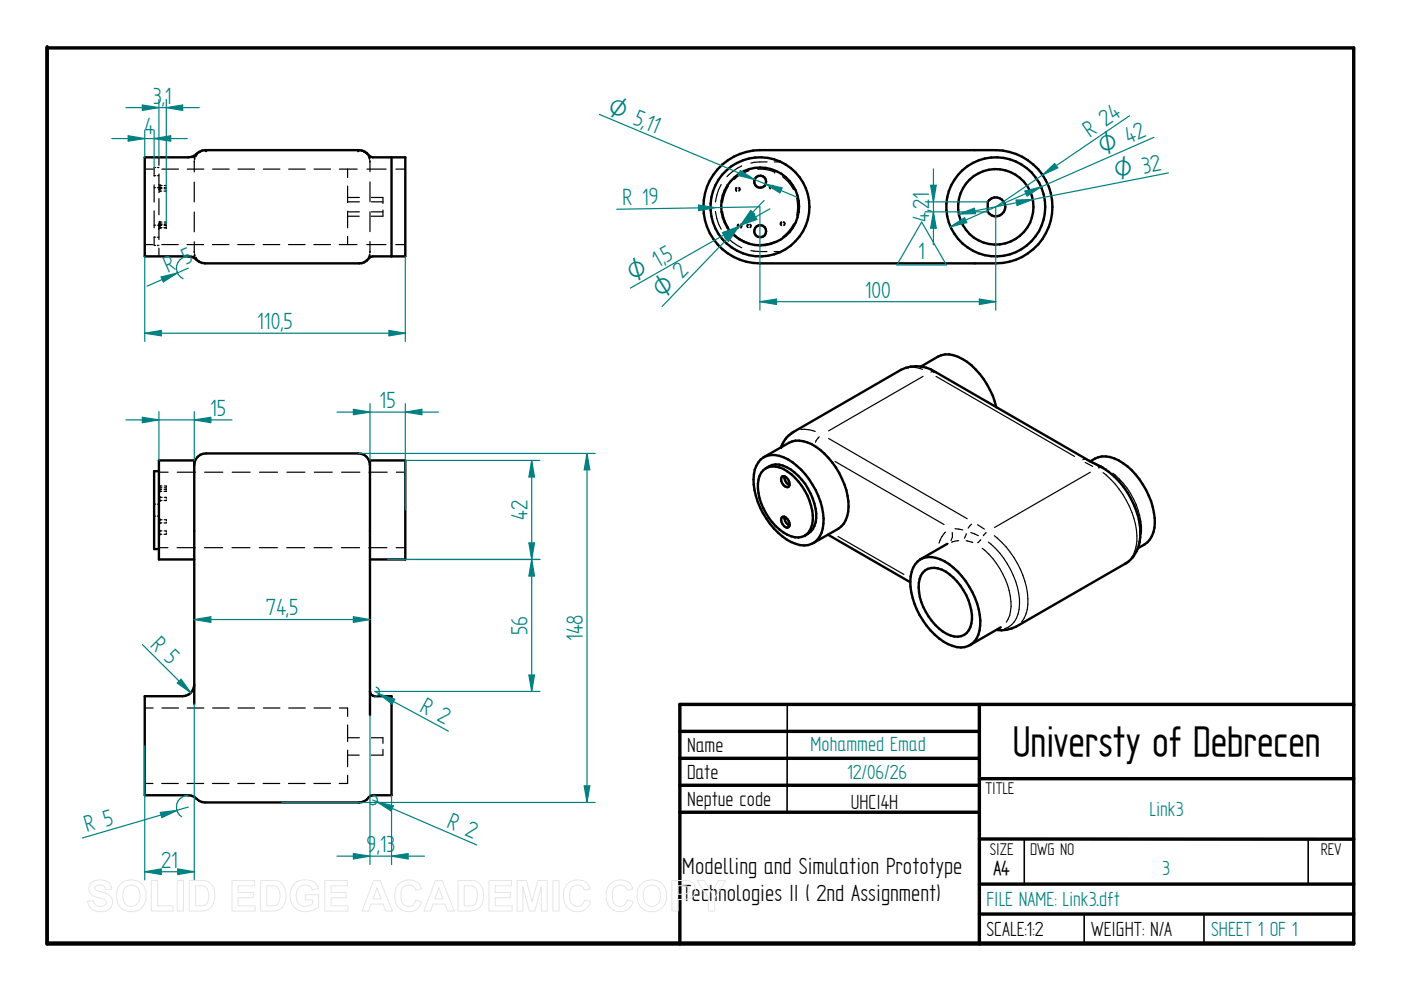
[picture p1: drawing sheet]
<svg xmlns="http://www.w3.org/2000/svg" width="297mm" height="210mm" viewBox="0 0 297 210" stroke-linecap="round" stroke-linejoin="round" font-family="sans-serif">
<path d="M10 9.9v190.3h277v-190h-277M144.1 155.1h63.5M207.6 149.4v50.8M287 149.4h-142.9v50.8M144.1 160.8h63.5M144.1 166.5h63.5M144.1 172.2h63.5M207.6 165.1h79.4M207.6 177.9h79.4M10 199.9h277M207.6 187.5h79.4M207.6 193.8h79.4" fill="none" stroke="#000" stroke-width=".72"/>
<path d="M166.9 149.4v22.8M217.2 178.1v9.4M277.4 178.1v9.4M229.9 193.8v6.4M255.3 193.8v6.4" fill="none" stroke="#000" stroke-width=".34"/>
<g fill="none" stroke="#000" stroke-width=".51">
<path d="M30.7 33.4h9.2a3.2 3.2 0 0 0 2.3-1.2l1.3-.4h32.7a2.49 2.49 0 0 1 2 1.1l.8 .5h6.9v21h-6.9l-.4 .1a3.2 3.2 0 0 1-2.4 1.3h-32.7a3.2 3.2 0 0 1-2.3-1.1l-1.3-.3h-9.2zM83 33.4v21M152.1 35.9a12.2 12.2 0 0 1 9-4.1h50a12 12 0 0 1 12 12 12 12 0 0 1-12 12h-50a12 12 0 0 1-10.9-7 12 12 0 0 1 1.9-12.9zM209.8 42.4a2.01 2.01 0 0 1 2.9 .2 2.01 2.01 0 0 1-.4 2.9 2.01 2.01 0 0 1-2.9-.6v-2.1zM195.2 77.7l3.7-2.1a5.1 5.1 0 0 1 5.1 .5 16.4 16.4 0 0 1 7.2 10.3M33.7 99.9h-1v16.5h1M78.4 98.6a2.46 2.46 0 0 0-2.5-2.5h-32.2a2.46 2.46 0 0 0-2.5 2.5M161.3 97.4a4.4 4.4 0 0 1 4.8-.5 16 16 0 0 1 8.5 13 5.4 5.4 0 0 1-2.5 5.4 5.6 5.6 0 0 1-5.3-.9 16 16 0 0 1-7-13.8 5.4 5.4 0 0 1 1.5-3.2zM161.9 96.9l5.4-3a5.5 5.5 0 0 1 5.7 .8 16.5 16.5 0 0 1 6.9 12.7 5.3 5.3 0 0 1-2.1 4.7l-5.4 3M162.4 99.3a4.4 4.4 0 0 1 4.5 .6 12.2 12.2 0 0 1 5.3 11.2 3.7 3.7 0 0 1-1.6 2.5M162.4 99.3a4.3 4.3 0 0 0-1.7 4.2 12.3 12.3 0 0 0 7.1 10.2 3.4 3.4 0 0 0 2.8-.1M162.4 99.3a3.8 3.8 0 0 1 4.4-.2 12.8 12.8 0 0 1 6.3 10.8 4 4 0 0 1-2.5 3.7"/>
<path d="M165.6 94.7a5.9 5.9 0 0 1 2.7-3.1l22.7-13.2a7.3 7.3 0 0 1 7.3 .5l32.4 18.7 3.1 1.6M165.6 94.8v.1M231.1 97.8a5.5 5.5 0 0 1 7 .4 16.1 16.1 0 0 1 6.7 13.7 5.2 5.2 0 0 1-3.5 4.3M233.8 99.2a17.3 17.3 0 0 1 8 13.8 7.2 7.2 0 0 1-3.3 6.5M41.2 118.6h-7.5v-21h7.5v51.7M78.4 118.6h7.5v-21h-7.5v54M165.8 109.7l.2-.1a1.63 1.63 0 0 1 1.3 2l-.2 .2a1.47 1.47 0 0 1-1.5-1.9zM165.9 101a1.55 1.55 0 0 1 1.4 2.2 1.28 1.28 0 0 1-1.7-1.2v-.4zM166.3 109.6a1.84 1.84 0 0 0 1.1 1.8M166.3 101a1.83 1.83 0 0 0 1.1 1.8M175.6 113.4l17.4 10M194.6 119a4.3 4.3 0 0 1 4.7-.4 16 16 0 0 1 8.6 13 5.4 5.4 0 0 1-2.6 5.3 5.6 5.6 0 0 1-5.2-.8 16 16 0 0 1-7-13.9 5.1 5.1 0 0 1 1.5-3.2z"/>
<path d="M200.8 115.3l-5.6 3.3M238.6 119.5l-23.1 13.3a7.1 7.1 0 0 1-4.2 .8M195.7 121.4a3.3 3.3 0 0 1 4-.6 12.3 12.3 0 0 1 6.4 10.5 3.5 3.5 0 0 1-3 3.7 8.1 8.1 0 0 1-6.2-4.3 10.2 10.2 0 0 1-1.9-7.9zM212.2 133l-6.5 3.8M41.2 145.1a2.46 2.46 0 0 1-2.5 2.5h-8v21h9.2l1.3 .4 1 .8 1.3 .3h32.7a2.49 2.49 0 0 0 2-1.1l.8-.4h4v-21h-3.5a1.01 1.01 0 0 1-1.1-1"/>
<circle cx="161.2" cy="38.5" r="1.27"/>
<circle cx="161.1" cy="43.8" r="10.5"/>
<circle cx="161.2" cy="49" r="1.27"/>
<circle cx="161.2" cy="43.8" r="8.2"/>
<circle cx="211.1" cy="43.8" r="8"/>
<circle cx="211.1" cy="43.9" r="10.5"/>
</g>
<g fill="none" stroke="#000" stroke-width=".25">
<path d="M30.7 35.9h1.8M32.7 39.2v3.6M32.7 37.3h.3M32.7 39.8h.3M33 35.5h-.3v1.8M33.4 39.8h.3M33.4 37.3h.3M33.4 35.5h.3M33.7 33.4v1.7M33.7 36.9v3.4M33.7 39.2h.1M33.7 39.6h.1"/>
<path d="M33.9 39.8h.4M33.9 39.6v.5M33.9 39.6h.1M33.9 39.3h.5M33.9 39.2v.3M33.9 39.2h.1M34.3 35.9h3.5M34.8 39.3h.5v.2M34.8 39.8h.5M35.3 39.8v.3M39.7 35.9h3.5M39.9 33.4h.4"/>
<path d="M40.8 33.4h.4v.3M41.2 38.6v4.2M41.2 34.1v2.3M41.2 34.2v.1M41.4 33.5l-.1 .4M41.6 33l-.1 .2M41.6 33h.1M41.9 32.7l-.3 .3M42.5 32.2l-.3 .2M42.8 32l-.3 .2M42.9 32l-.4 .2M43.3 31.9l.4-.1-.4 .1"/>
<path d="M45.1 35.9h3.5M50.5 35.9h3.5M55.8 35.9h3.5M61.2 35.9h3.5M66.6 35.9h3.5M72 35.9h3.7M73.7 35.9v1.7M73.7 39.5v3.5M75.9 31.8l.5 .1M77 32.1l.6 .4M77.6 32.5l.2 .1M77.6 32.5l.2 .2"/>
<path d="M77.8 35.9h4.1M78.1 33.1l.2 .5M78.3 33.6h.1M78.3 33.6l.1 .2M78.4 34.1v.2M78.4 34v2.4M78.4 38.6v4.2M78.7 33.4h-.3v.3M78.9 33.4h.1M83.9 35.9h2M152.9 39.1a11 11 0 0 0-1.2 3.7M154.4 39.5a7.7 7.7 0 0 0-1.2 3.4"/>
<path d="M156.1 39.8h.1M156.1 39.8a.53 .53 0 0 0 .1 .8M156.2 39.8h.1M156.2 39.8l-.1 .5 .1 .2M156.7 39.7l.2 .4-.2 .4M156.7 39.9h.1M156.7 39.9l.1 .2-.2 .3M157.3 35.2a9.3 9.3 0 0 0-3.2 2.3M158.8 36.2a8.1 8.1 0 0 0-3.1 1.9M160.7 35.9a8.1 8.1 0 0 1 3.6 .6M162.6 34.3l-2.7 .1-.7 .2M163.3 39.3l-.2 .4 .2 .3"/>
<path d="M163.4 39.4h.1M163.4 39.4l-.2 .4 .2 .2M163.7 39.4l.2 .3-.2 .2M163.7 39.3l.3 .4-.2 .3M164.2 34.3h1.4M164.3 36.5h.1M165.9 37.5a7.3 7.3 0 0 1 2.3 2.7M30.7 51.9h1.7M32.7 44.7v3.6M32.7 50.2v1.8h.3M32.7 47.8h.3M32.7 50.3h.3"/>
<path d="M33.4 50.3h.3M33.4 52h.3M33.4 47.8h.3M33.7 48.4h.1M33.7 47.9h.1M33.7 42.1v3.5M33.7 47.4v3.4M33.7 52.6v1.8M33.7 47.5h.1M33.7 40.1h.1M33.7 48.3h.1M33.7 40.6h.1"/>
<path d="M33.7 47.4h.1M33.7 46.9h.1M33.8 47.9h.1M33.9 48.3h.1M33.9 47.5h.5M33.9 47.1h.4M33.9 47.6l-.1 .8M33.9 40.3l-.1 .3M33.9 46.9v.3M33.9 40.5h.4M33.9 48.3h.4M33.9 47.8h.4"/>
<path d="M33.9 46.9h.1M33.9 40h.4M33.9 47.5v.2M33.9 47.5h.1M34.3 51.9h3.5M34.8 40h.5M34.8 48.3h.5M34.8 47.8h.5M34.8 47.1h.5v.2M34.8 47.5h.5v.4M35.3 48.3h.1M35.3 40.3v.2h-.5"/>
<path d="M35.3 48.1v.2M39.7 51.9h3.5M39.9 54.4h.4M41.2 45v4.1M41.2 51.3v2.4M41.2 53.3v.3M41.2 54.1v.3h-.4M41.3 53.8l.1 .5M41.5 54.5l.4 .5M41.6 54.7h.1M42.2 55.3l.7 .4M43.3 55.8h.4"/>
<path d="M45 51.9h3.6M50.4 51.9h3.5M55.8 51.9h3.5M61.2 51.9h3.5M66.5 51.9h3.6M71.9 51.9h3.8M73.7 44.8v3.5M73.7 50.1v1.8M73.7 45.8h2.5M73.7 44.9h2.5M73.7 42.8h2.5M73.7 41.9h2.5"/>
<path d="M76.5 55.8h-.6M77.8 55l-.8 .6M77.8 51.9h4M78.4 53.9l-.3 .7M78.4 44.9v4.2M78.4 51.2v2.4M78.4 54v.4h.2M78.4 53.3v.3M78.7 44.9h2.5M78.7 42.8h2.5M78.7 41.9h2.5v1.2M78.8 54.4h.2"/>
<path d="M81.2 44.5v1.3h-2.5M83.9 51.9h2M151.7 44.8a10.5 10.5 0 0 0 1.2 3.8M153.2 44.8a7.6 7.6 0 0 0 1.3 3.4M154.1 50.2a9.3 9.3 0 0 0 3.2 2.3M155.7 49.7a8.3 8.3 0 0 0 3.1 1.8M156.5 47.5l-.2 .5 .3 .3M156.5 47.5h.1M156.6 47.6l-.1 .2 .1 .4M157.1 47.6h.1M157.1 47.5l.2 .4-.2 .4M157.1 47.7v.4"/>
<path d="M157.1 48.1h.1M158.5 47.5l-.1 .4 .2 .4M158.6 47.6l-.1 .2 .1 .4M158.6 47.6h.1M159 47.6l.2 .3-.2 .3M159 47.5l.3 .4-.3 .4M159.2 53.1l3.4 .2M164.1 53.3h1.5M164.3 51.2a7.1 7.1 0 0 1-3.6 .6M164.3 51.2h.1M165.6 47.1l-.2 .5 .3 .2M165.6 47.1h.1"/>
<path d="M165.7 47.1l-.1 .2 .1 .5M165.7 47.1h.1M166.1 47.1l.2 .3-.1 .3M166.2 47l.3 .4-.3 .4M168.3 47.5a8.2 8.2 0 0 1-2.4 2.7M168.9 42a7.9 7.9 0 0 1 0 3.6M192.5 77.9h.1M192.5 77.9a6 6 0 0 1 3.1 .4M195.7 79.8l-20 11.6M197.9 78.8l-.5 .1M197.9 78.8h.1M198.5 79.8l29.3 17"/>
<path d="M169.8 91.1a6.5 6.5 0 0 1 3 .4M173.7 92.6l-.8 1.2M175.7 93l29.4 17M177 97.8l23.1 13.4M230.1 98l1.6 .9M230.2 97.4l-.6 .1M232.9 98.6l1.1 .5M233.5 99.1l-.6 .1M234.5 99.4h-.1M32.7 106.9h.3M32.7 109.4h.3M33.4 109.4h.3"/>
<path d="M33.4 106.9h.3M33.7 104.3h.1M33.7 100.1h1.9M33.7 113.4h.1M33.7 116.1h1.9M33.7 110.1h.1M33.7 105.3h.1M33.7 111h.1M33.7 106.3h.1M33.7 103.9h.1M33.7 103.3h.1M33.7 112.4h.1"/>
<path d="M33.7 102.9h.1M33.8 103.9h.1M33.9 103h.4M33.9 103.4h.4M33.9 112.6h.4M33.9 103.3h.1M33.9 103.8h.4M33.9 113.3h.4M33.9 112.4h.1M33.9 102.9h.1M33.9 102.9v.4M33.9 103.6v.5"/>
<path d="M33.9 112.4v.4M33.9 113.1l-.1 .3M33.9 110.9h.4M33.9 106.1h.4M33.9 110.2h.5M33.9 105.5h.5M33.9 110.1h.1M33.9 105.3h.1M33.9 105.3v.3M33.9 106v.3M33.9 110.1v.3M33.9 110.7v.3"/>
<path d="M34.3 104.2l-.5 .1M34.8 103.8h.5M34.8 103h.5v.3M34.8 105.5h.5v.2M34.8 110.2h.5v.2M34.8 112.6h.5v.2M34.8 103.4h.5M35.3 103.6v.3M35.3 104.1l-.5 .1M35.3 106v.1h-.5M35.3 110.7v.2h-.5M35.3 113.1v.2h-.5"/>
<path d="M37.5 116.1h3.9M37.6 100.1h3.8M43.3 116.1h3.9M43.4 100.1h3.8M49.2 116.1h3.8M49.2 100.1h3.8M55 116.1h3.8M55 100.1h3.8M60.8 116.1h3.8M60.8 100.1h3.8M66.6 116.1h3.8M66.6 100.1h3.8"/>
<path d="M72.4 116.1h3.8M72.4 100.1h3.9M78.2 116.1h3.8M78.2 100.1h3.9M84 116.1h1.9M84 100.1h1.9M177.7 113.7l13.9 8.1M200.5 112.8a5.3 5.3 0 0 0-1.4 2.3M201 115.2l-.2 .1M201.9 112.9a2.04 2.04 0 0 1-.3 1.7M202.5 112.1l1.6 .3M203.2 114.6l-1.4 .4"/>
<path d="M204.8 114.6l1.4 .4M204.9 113.2l-.4 .9M205.8 112.9l1.6 .7M206 111.1l-.7 .9M207.3 111.3l1.4 .9M207.9 114.4l-.6 .7M208.2 116.2a16.7 16.7 0 0 1 6.2 12.4 5.7 5.7 0 0 1-1 3.3M209.1 112.9l-.6 .7M209.5 114.9a17.7 17.7 0 0 1 6.7 13.2 4.9 4.9 0 0 1-3.2 5.2M210.8 113.6a18.9 18.9 0 0 1 7.1 14.5 6.7 6.7 0 0 1-1.2 3.7M231.2 100.1l-20.3 11.7M233.9 100.2a18.9 18.9 0 0 1 7.1 14.6 7.3 7.3 0 0 1-1.2 3.6"/>
<path d="M235.9 100.3a16 16 0 0 1 6.1 12.8M30.7 150.1h1.8M34.3 150.1h3.5M39.7 150.1h3.5M45.1 150.1h3.5M50.5 150.1h3.5M55.8 150.1h3.5M61.2 150.1h3.5M66.6 150.1h3.5M72 150.1h1.7v1.8M73.7 153.7v3.5M73.7 159v3.6"/>
<path d="M73.7 156.4h2.5M78.7 156.4h2.5v1.2M81.2 158.9v1.2h-2.5M30.7 166.1h1.7M34.3 166.1h3.5M39.7 166.1h3.5M45 166.1h3.6M50.4 166.1h3.5M55.8 166.1h3.5M61.2 166.1h3.5M66.5 166.1h3.6M73.7 164.4v1.7h-1.8"/>
<path d="M73.7 160.1h2.5"/>
</g>
<g fill="#000">
<circle cx="43.7" cy="31.8" r=".25"/>
<circle cx="75.9" cy="31.8" r=".25"/>
<circle cx="165.6" cy="94.7" r=".25"/>
<circle cx="230.5" cy="97.5" r=".25"/>
</g>
<path d="M30.7 54.4v18M85.9 54.4v18M82.5 70.1l3.4 .6-3.4 .5z" fill="none" stroke="#008080" stroke-width=".25"/>
<path d="M82.5 70.1l3.4 .6-3.4 .5z" fill="#008080"/>
<path d="M30.7 70.7l3.5-.6v1.1z" fill="none" stroke="#008080" stroke-width=".25"/>
<path d="M30.7 70.7l3.5-.6v1.1z" fill="#008080"/>
<path d="M161.1 43.9v21.8M211.1 43.9v21.8M30.7 70.7h55.2M207.6 63.4l3.5 .6-3.5 .6z" fill="none" stroke="#008080" stroke-width=".25"/>
<path d="M207.6 63.4l3.5 .6-3.5 .6z" fill="#008080"/>
<path d="M161.1 64l3.5-.6v1.2z" fill="none" stroke="#008080" stroke-width=".25"/>
<path d="M161.1 64l3.5-.6v1.2z" fill="#008080"/>
<path d="M221.1 37.1l2.5-2.4 .7 .9zM239.5 24.6l-28.4 19.3M161.1 64h50" fill="none" stroke="#008080" stroke-width=".25"/>
<path d="M221.1 37.1l2.5-2.4 .7 .9z" fill="#008080"/>
<path d="M244.6 29.1l-43.1 19M201.5 48.1l3-2 .5 1.1z" fill="none" stroke="#008080" stroke-width=".25"/>
<path d="M201.5 48.1l3-2 .5 1.1z" fill="#008080"/>
<path d="M217.3 40.5l3.4-.9-2.9 2z" fill="none" stroke="#008080" stroke-width=".25"/>
<path d="M217.3 40.5l3.4-.9-2.9 2z" fill="#008080"/>
<path d="M247.7 36.7l-44.4 8.7M203.3 45.4l3.3-1.2 .2 1.1z" fill="none" stroke="#008080" stroke-width=".25"/>
<path d="M203.3 45.4l3.3-1.2 .2 1.1z" fill="#008080"/>
<path d="M215.4 42.4l3.6-.1-3.4 1.3z" fill="none" stroke="#008080" stroke-width=".25"/>
<path d="M215.4 42.4l3.6-.1-3.4 1.3z" fill="#008080"/>
<path d="M196.2 44.9h13.2M196.2 42.8h13.2M197.9 44.9l.6 3.5h-1.2z" fill="none" stroke="#008080" stroke-width=".25"/>
<path d="M197.9 44.9l.6 3.5h-1.2z" fill="#008080"/>
<path d="M197.3 39.3h1.2l-.6 3.5z" fill="none" stroke="#008080" stroke-width=".25"/>
<path d="M197.3 39.3h1.2l-.6 3.5z" fill="#008080"/>
<path d="M197.9 35.8v16.1M75.9 96.1h50.3M124.5 96.1l.5 3.5h-1.1zM59.8 170.1h66.4" fill="none" stroke="#008080" stroke-width=".25"/>
<path d="M124.5 96.1l.5 3.5h-1.1z" fill="#008080"/>
<path d="M123.9 166.6h1.1l-.5 3.5z" fill="none" stroke="#008080" stroke-width=".25"/>
<path d="M123.9 166.6h1.1l-.5 3.5z" fill="#008080"/>
<path d="M30.2 88.5l3.5 .5-3.5 .6zM33.7 87.3v10.3M41.2 87.3v10.3M124.5 96.1v74" fill="none" stroke="#008080" stroke-width=".25"/>
<path d="M30.2 88.5l3.5 .5-3.5 .6z" fill="#008080"/>
<path d="M41.2 89l3.5-.5v1.1z" fill="none" stroke="#008080" stroke-width=".25"/>
<path d="M41.2 89l3.5-.5v1.1z" fill="#008080"/>
<path d="M26.7 89h22.5M74.9 86.8l3.5 .6-3.5 .5zM78.4 85.6v12M85.9 85.6v22.5" fill="none" stroke="#008080" stroke-width=".25"/>
<path d="M74.9 86.8l3.5 .6-3.5 .5z" fill="#008080"/>
<path d="M85.9 87.4l3.5-.6v1.1z" fill="none" stroke="#008080" stroke-width=".25"/>
<path d="M85.9 87.4l3.5-.6v1.1z" fill="#008080"/>
<path d="M71.5 87.4h21.5M78.4 151.6v31.7M83 168.6v14.7M83 181.5l3.5-.5v1.1z" fill="none" stroke="#008080" stroke-width=".25"/>
<path d="M83 181.5l3.5-.5v1.1z" fill="#008080"/>
<path d="M74.9 181l3.5 .5-3.5 .6z" fill="none" stroke="#008080" stroke-width=".25"/>
<path d="M74.9 181l3.5 .5-3.5 .6z" fill="#008080"/>
<path d="M30.7 158.1v28.5M41.2 149.3v37.3M37.7 184.2l3.5 .6-3.5 .6zM71.5 181.5h18.5" fill="none" stroke="#008080" stroke-width=".25"/>
<path d="M37.7 184.2l3.5 .6-3.5 .6z" fill="#008080"/>
<path d="M30.7 184.8l3.5-.6v1.2z" fill="none" stroke="#008080" stroke-width=".25"/>
<path d="M30.7 184.8l3.5-.6v1.2z" fill="#008080"/>
<path d="M85.9 118.6h28.6M112.7 118.6l.6 3.5h-1.2zM79.5 146.6h35M30.7 184.8h10.5" fill="none" stroke="#008080" stroke-width=".25"/>
<path d="M112.7 118.6l.6 3.5h-1.2z" fill="#008080"/>
<path d="M112.1 143.1h1.2l-.6 3.5z" fill="none" stroke="#008080" stroke-width=".25"/>
<path d="M112.1 143.1h1.2l-.6 3.5z" fill="#008080"/>
<path d="M85.9 97.6h28.6M112.7 97.6l.6 3.5h-1.2zM82.2 118.6h32.3M112.7 118.6v28" fill="none" stroke="#008080" stroke-width=".25"/>
<path d="M112.7 97.6l.6 3.5h-1.2z" fill="#008080"/>
<path d="M112.1 115.1h1.2l-.6 3.5z" fill="none" stroke="#008080" stroke-width=".25"/>
<path d="M112.1 115.1h1.2l-.6 3.5z" fill="#008080"/>
<path d="M112.7 97.6v21M30.2 136.7l10.3 10.2M37.6 144.8l.8-.8 2.1 2.9z" fill="none" stroke="#008080" stroke-width=".25"/>
<path d="M38.4 144l2.1 2.9-2.9-2.1z" fill="#008080"/>
<path d="M79.5 146.6l15.6 8.4M79.8 145.7a1 1 0 0 1 .6 1.1 1 1 0 0 1-.9 .8M80.3 147.1l3.4 1.2-.6 1z" fill="none" stroke="#008080" stroke-width=".25"/>
<path d="M80.3 147.1l3.4 1.2-.6 1z" fill="#008080"/>
<path d="M79 168.6a.99 .99 0 0 1 1 1.3 .99 .99 0 0 1-1.5 .5M79 169.6l22.1 9.6M79.9 170l3.5 .9-.5 1.1z" fill="none" stroke="#008080" stroke-width=".25"/>
<path d="M79.9 170l3.5 .9-.5 1.1z" fill="#008080"/>
<path d="M34 172.3l3.5-.5-3.2 1.6zM39.9 168.6a2.49 2.49 0 0 0-2.4 1.8 2.49 2.49 0 0 0 1 2.8M39.9 171.1l-22.4 6.6" fill="none" stroke="#008080" stroke-width=".25"/>
<path d="M34 172.3l3.5-.5-3.2 1.6z" fill="#008080"/>
<path d="M74.9 130.8l3.5 .6-3.5 .6z" fill="none" stroke="#008080" stroke-width=".25"/>
<path d="M74.9 130.8l3.5 .6-3.5 .6z" fill="#008080"/>
<path d="M41.2 131.4l3.5-.6v1.2z" fill="none" stroke="#008080" stroke-width=".25"/>
<path d="M41.2 131.4l3.5-.6v1.2z" fill="#008080"/>
<path d="M34.2 58.7l3.4-.8-3 1.9zM39.9 54.4a2.49 2.49 0 0 0-2.4 1.9 2.49 2.49 0 0 0 1.3 2.8M39.9 56.9l-8.7 3.8M41.2 131.4h37.2" fill="none" stroke="#008080" stroke-width=".25"/>
<path d="M34.2 58.7l3.4-.8-3 1.9z" fill="#008080"/>
<path d="M148.1 43.5l3.5 .5-3.5 .7zM161.1 43.9l-30.3 .5" fill="none" stroke="#008080" stroke-width=".25"/>
<path d="M148.1 43.5l3.5 .5-3.5 .7z" fill="#008080"/>
<path d="M127.1 24.3l41.7 17.4M162.3 39l3.5 .8-.4 1.1zM195.4 47.1l5.3 9.1h-10.5z" fill="none" stroke="#008080" stroke-width=".25"/>
<path d="M162.3 39l3.5 .8-.4 1.1z" fill="#008080"/>
<path d="M157 36.2l3 1.9-3.5-.9z" fill="none" stroke="#008080" stroke-width=".25"/>
<path d="M157 36.2l3 1.9-3.5-.9z" fill="#008080"/>
<path d="M157.1 47.7l2.8-2.2 .6 1zM163.2 44.3l-29.6 16.8" fill="none" stroke="#008080" stroke-width=".25"/>
<path d="M157.1 47.7l2.8-2.2 .6 1z" fill="#008080"/>
<path d="M153.2 49.3l3.3-1.2-2.7 2.2z" fill="none" stroke="#008080" stroke-width=".25"/>
<path d="M153.2 49.3l3.3-1.2-2.7 2.2z" fill="#008080"/>
<path d="M159.2 44.6l.8 .8-2.8 2.1zM162 42.5l-21.6 22.5" fill="none" stroke="#008080" stroke-width=".25"/>
<path d="M159.2 44.6l.8 .8-2.8 2.1z" fill="#008080"/>
<path d="M153.6 50.4l2.9-2.1-2 2.9z" fill="none" stroke="#008080" stroke-width=".25"/>
<path d="M153.6 50.4l2.9-2.1-2 2.9z" fill="#008080"/>
<path d="M30.7 27.6v5.8M32.7 27.6v7.9M32.7 29.4l3.5-.6v1.1z" fill="none" stroke="#008080" stroke-width=".25"/>
<path d="M32.7 29.4l3.5-.6v1.1z" fill="#008080"/>
<path d="M27.2 28.8l3.5 .6-3.5 .5z" fill="none" stroke="#008080" stroke-width=".25"/>
<path d="M27.2 28.8l3.5 .6-3.5 .5z" fill="#008080"/>
<path d="M23.7 29.4h16M33.7 21.1v12.3M35.3 22.8l3.4-.5v1.1zM35.3 21.1v26.4" fill="none" stroke="#008080" stroke-width=".25"/>
<path d="M35.3 22.8l3.4-.5v1.1z" fill="#008080"/>
<path d="M30.2 22.3l3.5 .5-3.5 .6z" fill="none" stroke="#008080" stroke-width=".25"/>
<path d="M30.2 22.3l3.5 .5-3.5 .6z" fill="#008080"/>
<path d="M26.7 22.8h15.5" fill="none" stroke="#008080" stroke-width=".25"/>
<g fill="none" stroke="#e6e6e6" stroke-width=".21">
<path d="M19.3 187.2a3.1 3.1 0 0 1 4 .2l.4 1.2h-1.3a1.28 1.28 0 0 0-1-.9 1.28 1.28 0 0 0-1.3 .4v.4a5.6 5.6 0 0 0 2.5 1 1.98 1.98 0 0 1 1.2 2.3 1.98 1.98 0 0 1-2.2 1.5 2.48 2.48 0 0 1-3-2.2l1.2-.1a1.44 1.44 0 0 0 1.3 1.2 1.44 1.44 0 0 0 1.5-.9 1.18 1.18 0 0 0-1.4-.9 2.36 2.36 0 0 1-2.4-2l.1-.7zM25.8 187.2a3.3 3.3 0 0 1 3.9-.1 3.3 3.3 0 0 1 1.2 3.8 3.2 3.2 0 0 1-3.8 2.3 3.2 3.2 0 0 1-2.4-3.7 3 3 0 0 1 1.1-2.3zM26.5 188.2a1.87 1.87 0 0 1 2.2-.3 1.87 1.87 0 0 1 1 2 1.87 1.87 0 0 1-1.8 2.3 1.87 1.87 0 0 1-1.9-2.3l.1-.8zM32.1 186.7h1.3v5.4h3.3v1.1h-4.6zM37.6 186.7h1.3v6.5h-1.3zM40.1 186.7h2.4a2.79 2.79 0 0 1 3 3.3 2.79 2.79 0 0 1-2.9 3.2h-2.5zM41.4 187.8a2.64 2.64 0 0 1 2.5 .5 3.3 3.3 0 0 1-.3 3.5l-.8 .3h-1.4zM49.2 186.7h4.8v1.1h-3.5v1.4h3.2v1.1h-3.2v1.8h3.6v1.1h-4.9zM55.2 186.7h2.4a2.79 2.79 0 0 1 3.1 3.3 2.79 2.79 0 0 1-3 3.2h-2.5zM56.6 187.8a2.64 2.64 0 0 1 2.4 .5 3.3 3.3 0 0 1-.3 3.5l-.8 .3h-1.3zM62.3 187.5a3.6 3.6 0 0 1 4.6-.2l.6 1.1-1.3 .3a1.8 1.8 0 0 0-2.2-.9 1.8 1.8 0 0 0-1.2 2 2.01 2.01 0 0 0 1.1 2.2 2.01 2.01 0 0 0 2.3-.4v-.8h-1.5v-1.1h2.9v2.6a3.8 3.8 0 0 1-5.5-.3 4 4 0 0 1 .2-4.5zM68.9 186.7h4.8v1.1h-3.5v1.4h3.2v1.1h-3.2v1.8h3.6v1.1h-4.9z"/>
<path d="M79.2 186.7h1.4l2.6 6.5h-1.4l-.6-1.5h-2.5l-.6 1.5h-1.4zM79.9 188.2l.9 2.4h-1.7zM84.5 187.5a2.87 2.87 0 0 1 4.9 1l-1.3 .3a1.6 1.6 0 0 0-1.8-1.1 1.6 1.6 0 0 0-1.3 1.7 2.19 2.19 0 0 0 1.3 2.8 1.55 1.55 0 0 0 1.9-1.4l1.2 .4a2.93 2.93 0 0 1-3.4 2 2.93 2.93 0 0 1-2.3-3.3v-.6a3.2 3.2 0 0 1 .8-1.8zM92.3 186.7h1.4l2.6 6.5h-1.4l-.5-1.5h-2.6l-.5 1.5h-1.4zM93 188.2l.9 2.4h-1.7zM97.1 186.7h2.4a2.79 2.79 0 0 1 3 3.3 2.79 2.79 0 0 1-2.9 3.2h-2.5zM98.4 187.8a2.64 2.64 0 0 1 2.4 .5 3.3 3.3 0 0 1-.2 3.5l-.9 .3h-1.3zM103.7 186.7h4.8v1.1h-3.5v1.4h3.2v1.1h-3.2v1.8h3.6v1.1h-4.9zM109.6 186.7h2l1.2 4.4 1.2-4.4h2v6.5h-1.2v-5.2l-1.4 5.2h-1.2l-1.3-5.2v5.2h-1.3zM117.2 186.7h1.3v6.5h-1.3zM120.3 187.5a2.87 2.87 0 0 1 4.8 1l-1.2 .3a1.6 1.6 0 0 0-1.9-1.1 1.6 1.6 0 0 0-1.2 1.7 2.19 2.19 0 0 0 1.3 2.8 1.55 1.55 0 0 0 1.8-1.4l1.3 .4a2.93 2.93 0 0 1-3.5 2 2.93 2.93 0 0 1-2.2-3.3v-.6a3.2 3.2 0 0 1 .8-1.8zM129.3 187.5a2.87 2.87 0 0 1 4.9 1l-1.2 .3a1.6 1.6 0 0 0-1.9-1.1 1.6 1.6 0 0 0-1.3 1.7 2.19 2.19 0 0 0 1.3 2.8 1.55 1.55 0 0 0 1.9-1.4l1.2 .4a2.93 2.93 0 0 1-3.4 2 2.93 2.93 0 0 1-2.3-3.3l.1-.6a3.2 3.2 0 0 1 .7-1.8z"/>
<path d="M136.2 187.2a3.3 3.3 0 0 1 3.9-.1 3.3 3.3 0 0 1 1.1 3.8 3.2 3.2 0 0 1-3.7 2.3 3.2 3.2 0 0 1-2.4-3.7 3 3 0 0 1 1.1-2.3zM136.9 188.2a1.87 1.87 0 0 1 2.2-.3 1.87 1.87 0 0 1 .9 2 1.87 1.87 0 0 1-1.8 2.3 1.87 1.87 0 0 1-1.8-2.3l.1-.8zM142.4 186.7h2.1a2.5 2.5 0 0 1 2.7 1 2.08 2.08 0 0 1-.1 2.2 2.08 2.08 0 0 1-2.1 .8h-1.2v2.5h-1.4zM143.8 187.8h.6a1.28 1.28 0 0 1 1.7 .9 1.22 1.22 0 0 1-1.6 .9h-.7zM147.8 186.7h1.5l1.6 2.5 1.4-2.5h1.6l-2.4 3.7v2.8h-1.3v-2.8z"/>
</g>
<text font-size="10.1" x="214.7" y="160.4">Universty of Debrecen</text>
<g font-size="5.6" fill="#008080">
<text x="32.5" y="22">3,1</text>
<text x="30.6" y="28.5">4</text>
<text x="136.5" y="27.3" transform="rotate(23 136.5 27.3)">11</text>
<text x="231.1" y="29.3" transform="rotate(-34 231.1 29.3)">R 24</text>
<text x="131.9" y="43.5" transform="rotate(-1 131.9 43.5)">R 19</text>
<text x="197" y="47" transform="rotate(-90 197 47)">4,21</text>
<text x="35.6" y="57.8" transform="rotate(-23 35.6 57.8)">R 5</text>
<text x="141.3" y="55.7" transform="rotate(-29 141.3 55.7)">5</text>
<text x="194.7" y="54.9">1</text>
<text x="183.3" y="63.1">100</text>
<text x="54.5" y="69.8">110,5</text>
<text x="44.5" y="88.2">15</text>
<text x="80.5" y="86.5">15</text>
<text x="111.8" y="110.2" transform="rotate(-90 111.8 110.2)">42</text>
<text x="56.3" y="130.5">74,5</text>
<text x="31.7" y="136.9" transform="rotate(45 31.7 136.9)">R 5</text>
<text x="111.8" y="134.7" transform="rotate(-90 111.8 134.7)">56</text>
<text x="123.6" y="136" transform="rotate(-90 123.6 136)">148</text>
<text x="88.8" y="150.7" transform="rotate(28 88.8 150.7)">R 2</text>
<text x="18.4" y="176.5" transform="rotate(-16 18.4 176.5)">R 5</text>
<text x="94.5" y="175.3" transform="rotate(23 94.5 175.3)">R 2</text>
<text x="34.2" y="183.9">21</text>
<text x="77.7" y="180.7">9,13</text>
</g>
<g font-size="5.6">
<text x="144.6" y="185.3">Modelling and Simulation Prototype</text>
<text x="144.6" y="191">Technologies II ( 2nd Assignment)</text>
</g>
<g font-size="5.4" fill="#008080">
<text x="128.5" y="24" transform="rotate(23 128.5 24)">O 5,</text>
<text x="233.8" y="32.9" transform="rotate(-24 233.8 32.9)">O 42</text>
<text x="236.6" y="38" transform="rotate(-11 236.6 38)">O 32</text>
<text x="134.3" y="59.7" transform="rotate(-29 134.3 59.7)">O 1,</text>
<text x="140.6" y="63.5" transform="rotate(-46 140.6 63.5)">O 2</text>
</g>
<g font-size="4.9">
<text x="145.7" y="159.4">Name</text>
<text x="145.7" y="165.1">Date</text>
<text x="145.7" y="170.8">Neptue code</text>
<text x="180.4" y="171.4">UHCI4H</text>
<text x="209.2" y="198.5">SCALE:1:2</text>
<text x="231.4" y="198.5">WEIGHT: N/A</text>
</g>
<g font-size="4.9" fill="#008080">
<text x="171.8" y="159.3">Mohammed Emad</text>
<text x="179.6" y="165.2">12/06/26</text>
<text x="243.7" y="173.1">Link3</text>
<text x="246.5" y="185.5">3</text>
<text x="209.2" y="192.2">FILE NAME: Link3.dft</text>
<text x="256.8" y="198.5">SHEET 1 OF 1</text>
</g>
<text font-size="4.8" x="210.6" y="185.4">A4</text>
<g font-size="4.1">
<text x="208.9" y="168.4">TITLE</text>
<text x="209.8" y="181.2">SIZE</text>
<text x="218.4" y="181.2">DWG NO</text>
<text x="280" y="181.2">REV</text>
</g>
</svg>
